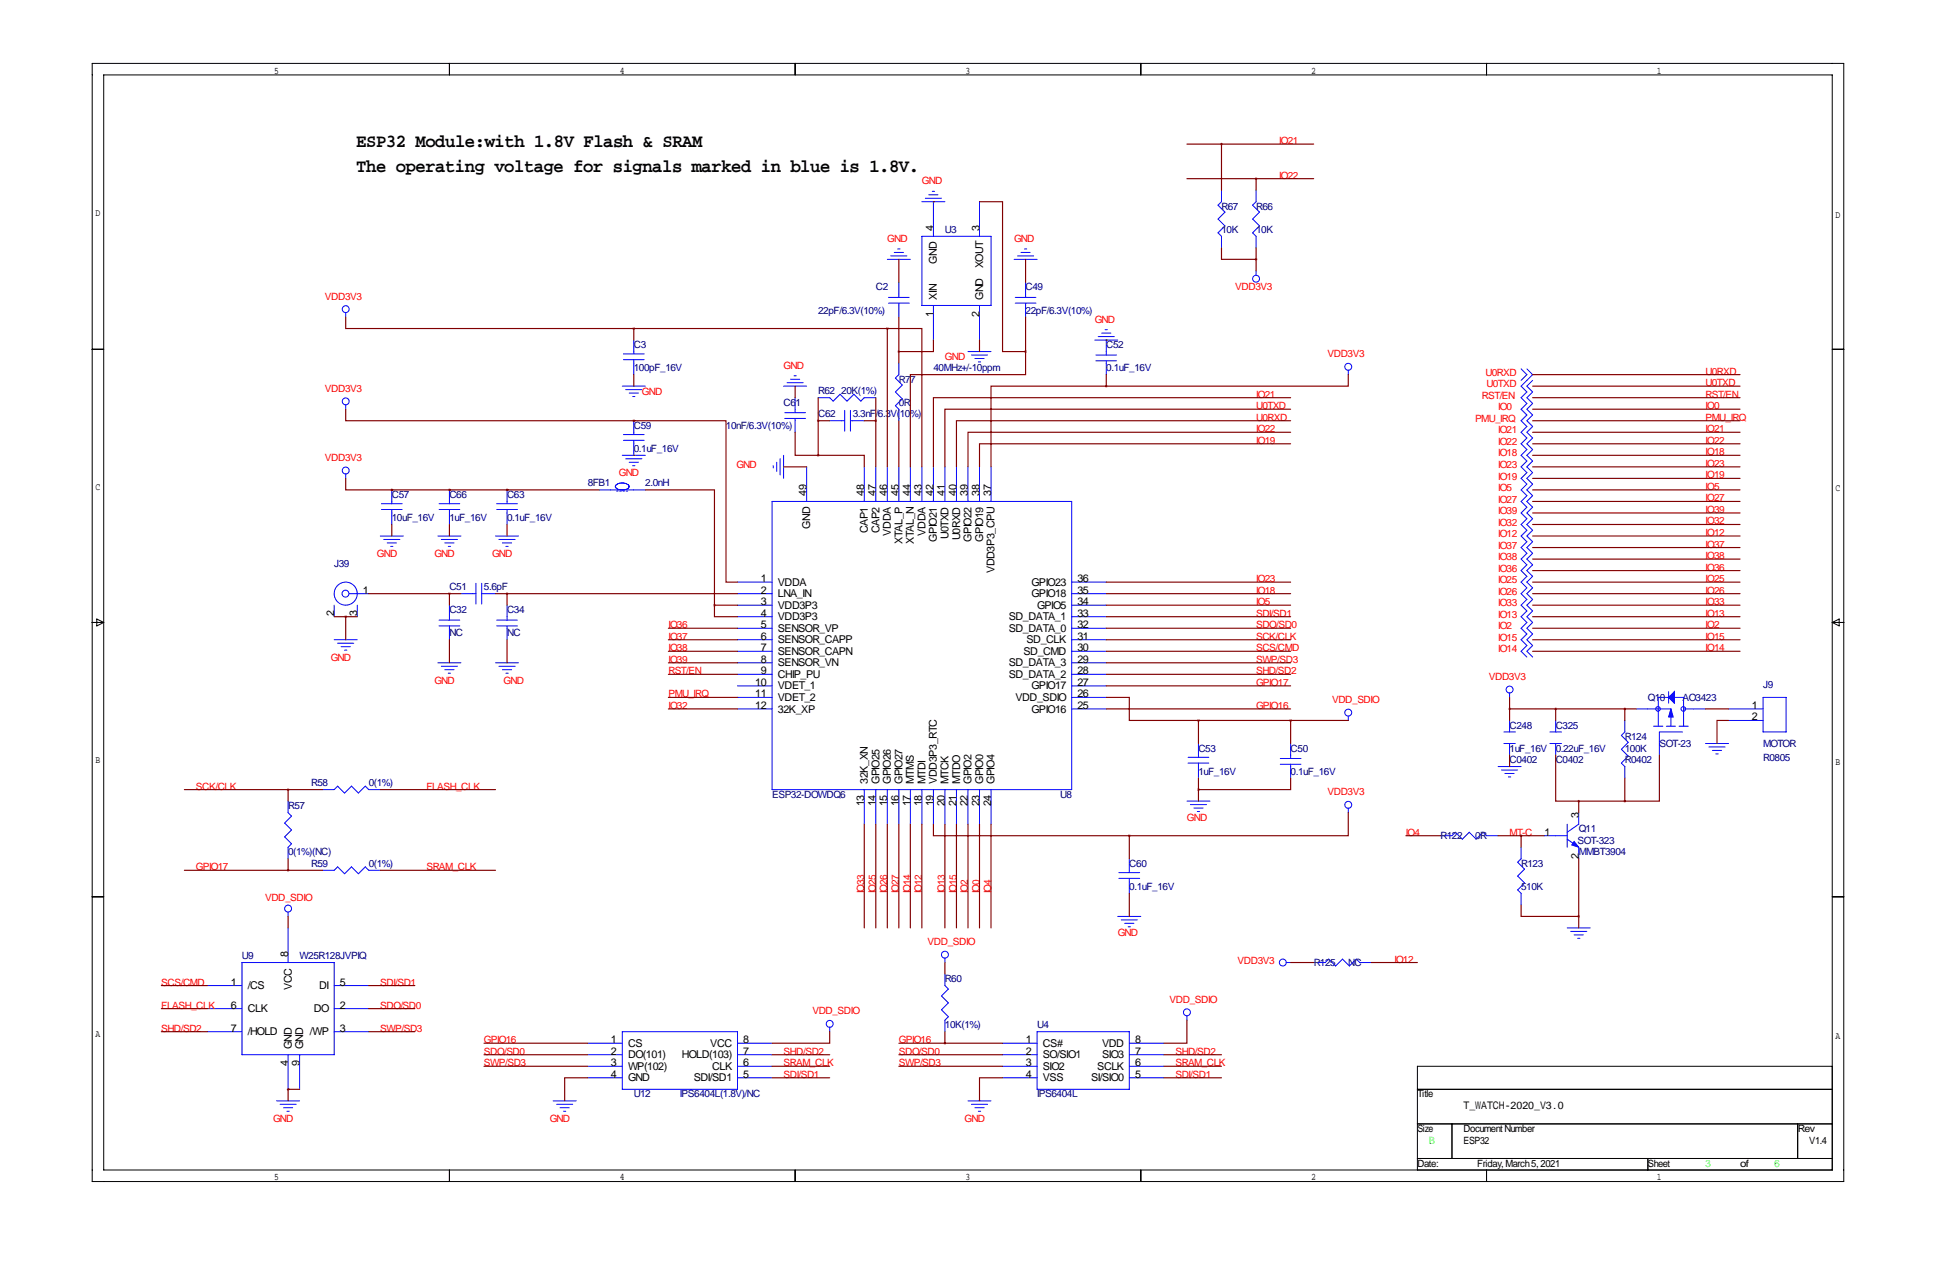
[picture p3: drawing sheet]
<svg xmlns="http://www.w3.org/2000/svg" width="432mm" height="279mm" viewBox="0 0 432 279" stroke-linecap="round" stroke-linejoin="round" font-family="sans-serif">
<g fill="none" stroke="#000" stroke-width=".22">
<path d="M20.3 14h386.1v246.3h-386.1zM22.9 16.5h381v241.3h-381zM99.1 14v2.5M175.3 14v2.5M251.5 14v2.5M327.7 14v2.5M20.3 77h2.6M403.9 77h2.5M20.3 137.2h2.6M21.3 136.4l1.6 .8-1.6 .7zM403.9 137.2h2.5M403.9 137.2l1.5-.8v1.5z"/>
<path d="M20.3 197.6h2.6M403.9 197.6h2.5M403.9 234.9h-91.5v22.9M99.1 257.8v2.5M175.3 257.8v2.5M251.5 257.8v2.5M312.4 240h91.5M312.4 247.6h91.5M312.4 255.3h91.5M320 247.6v7.7M327.7 257.8v2.5M363.2 255.3v2.5"/>
<path d="M396.2 247.6v7.7"/>
</g>
<g fill="none" stroke="#00f" stroke-width=".22">
<path d="M195.6 57.2h5.1M196.3 56.4h3.6M197.1 55.6h2M197.9 54.9h.5M203.2 52.1h15.2v15.2h-15.2zM203.2 44.4h5.1M204 43.7h3.5M204.7 42.9h2.1M205.5 42.2h.5M205.7 44.4v7.7M215.9 44.4v7.7M223.5 57.2h5.1"/>
<path d="M224.3 56.4h3.5M225 55.6h2.1M225.8 54.9h.5M269.2 41.9v2.5l-.7 .8 1.5 1.5-1.5 1.6 1.5 1.5-1.5 1.5 .7 .8v2.5M276.9 41.9v2.5l-.8 .8 1.5 1.5-1.5 1.6 1.5 1.5-1.5 1.5 .8 .8v2.5M276.9 59.7v1M76.2 68.8v1M137.4 79.2h4.6M137.4 78h4.6M139.7 74.9v3.1M139.7 79.2v3.3M195.8 65.5h4.6"/>
<path d="M195.8 66.8h4.6M198.1 62.2v3.3M198.1 66.8v3M205.7 67.3v7.6M213.4 77.5h5M214.1 78.2h3.6M214.9 79h2M215.6 79.8h.6M215.9 67.3v7.6M223.8 65.5h4.5M223.8 66.8h4.5M226.1 62.2v3.3"/>
<path d="M226.1 66.8v3M241.3 74.9h5.1M241.6 78.2h4.5M241.6 79.5h4.5M242.1 74.2h3.5M242.8 73.4h2.1M243.6 72.6h.5M243.8 74.9v3.3M243.8 79.5v3M76.2 89.2v1M137.2 85.1h5M137.4 97h4.6"/>
<path d="M137.4 95.8h4.6M137.9 85.9h3.6M138.7 86.6h2M139.4 87.4h.6M139.7 92.7v3.1M139.7 97v3.3M172.7 85.1h5.1M173 90.9h4.5M173 92.2h4.5M173.5 84.3h3.5M174.2 83.6h2.1M175 82.8h.5"/>
<path d="M175.3 87.6v3.3M175.3 92.2v3M180.3 87.6h2.6l.7 .8 1.6-1.5 1.5 1.5 1.5-1.5 1.5 1.5 .8-.8h2.5M182.9 92.7h3.3M186.2 90.4v4.6M187.5 92.7h3M187.5 90.4v4.6M198.1 80v2.5l-.7 .8 1.5 1.5-1.5 1.6 1.5 1.5-1.5 1.5 .7 .8v2.5M297.2 81.5v1M335.3 81.3l1.2 1.2-1.2 1.3M336.5 81.3l1.3 1.2-2.5 2.6 1.2 1.3-1.2 1.2 1.2 1.3-1.2 1.3 1.2 1.2-1.2 1.3 1.2 1.3-1.2 1.2 1.2 1.3-1.2 1.3 1.2 1.3-1.2 1.2 1.2 1.3-1.2 1.3 1.2 1.2-1.2 1.3 1.2 1.3-1.2 1.2 1.2 1.3-1.2 1.3 1.2 1.3-1.2 1.2 1.2 1.3-1.2 1.3 1.2 1.2-1.2 1.3 1.2 1.3-1.2 1.3 1.2 1.2-1.2 1.3 1.2 1.3-1.2 1.2 1.2 1.3-1.2 1.3 1.2 1.2-1.2 1.3 1.2 1.3-1.2 1.2 1.2 1.3-1.2 1.3 1.2 1.3-1.2 1.2 1.2 1.3-1.2 1.3 1.2 1.2-1.2 1.3 1.2 1.3M337.8 83.8l-1.3 1.3 1.3 1.3-1.3 1.2 1.3 1.3-1.3 1.3 1.3 1.2-1.3 1.3 1.3 1.3-1.3 1.2 1.3 1.3-1.3 1.3 1.3 1.3-1.3 1.2 1.3 1.3-1.3 1.3 1.3 1.2-1.3 1.3 1.3 1.3-1.3 1.2 1.3 1.3-1.3 1.3 1.3 1.3-1.3 1.2 1.3 1.3-1.3 1.3 1.3 1.2-1.3 1.3 1.3 1.3-1.3 1.3 1.3 1.2-1.3 1.3 1.3 1.3-1.3 1.2 1.3 1.3-1.3 1.3 1.3 1.2-1.3 1.3 1.3 1.3-1.3 1.2 1.3 1.3-1.3 1.3 1.3 1.3-1.3 1.2 1.3 1.3-1.3 1.3 1.3 1.2-1.3 1.3 1.3 1.3"/>
<path d="M76.2 104.4v1M83.8 118.1h5.1M84.1 112.3h4.5M84.1 111h4.5M84.6 118.9h3.5M85.3 119.6h2.1M86.4 107.9v3.1M86.4 112.3v3.3M96.5 118.1h5.1M96.8 112.3h4.5M96.8 111h4.5M97.3 118.9h3.5"/>
<path d="M98 119.6h2.1M99.1 107.9v3.1M99.1 112.3v3.3M109.2 118.1h5.1M109.5 112.3h4.5M109.5 111h4.5M110 118.9h3.5M110.7 119.6h2.1M111.8 107.9v3.1M111.8 112.3v3.3M132.1 107.9h10.1M136.9 107.9h-.3a.68 .68 0 0 1-.8-.4 .68 .68 0 0 1 .3-.9 1.87 1.87 0 0 1 2.6 .6l-.4 .5-.9 .2"/>
<path d="M137.2 100.3h5M137.9 101.1h3.6M138.7 101.9h2M139.4 102.6h.6M170.2 110.5h66v63.5h-66zM170.4 102.6v.5M171.2 101.9v2M172 101.1v3.5M172.7 100.3v5.1M177.8 102.9v7.6M190.5 102.9v7.6M193 102.9v7.6"/>
<path d="M195.6 102.9v7.6M198.1 102.9v7.6M200.7 102.9v7.6M203.2 102.9v7.6M205.7 102.9v7.6M208.3 102.9v7.6M210.8 102.9v7.6M213.4 102.9v7.6M215.9 102.9v7.6M218.4 102.9v7.6M73.7 133.3v2.6M77 130.8h4.3"/>
<path d="M78.7 133.3v2.6M86.1 120.4h.5M96.8 136.7h4.5M96.8 137.9h4.5M98.8 120.4h.5M99.1 133.3v3.4M99.1 137.9v3.1M101.6 130.8h3.3M104.9 128.5v4.6M106.2 130.8h3M106.2 128.5v4.6M109.5 136.7h4.5"/>
<path d="M109.5 137.9h4.5M111.5 120.4h.5M111.8 133.3v3.4M111.8 137.9v3.1M162.6 130.8h7.6M162.6 128.3h7.6M162.6 133.3h7.6M162.6 135.9h7.6M162.6 138.4h7.6M236.2 130.8h7.6M236.2 128.3h7.6M236.2 133.3h7.6"/>
<path d="M236.2 135.9h7.6M236.2 138.4h7.6M73.7 141h5M74.4 141.7h3.6M75.2 142.5h2M75.9 143.3h.6M96.5 146h5.1M97.3 146.8h3.5M98 147.6h2.1M98.8 148.3h.5M109.2 146h5.1M110 146.8h3.5"/>
<path d="M110.7 147.6h2.1M111.5 148.3h.5M162.6 153.7h7.6M162.6 156.2h7.6M162.6 141h7.6M162.6 143.5h7.6M162.6 146h7.6M162.6 148.6h7.6M162.6 151.1h7.6M236.2 153.7h7.6M236.2 156.2h7.6M236.2 141h7.6"/>
<path d="M236.2 143.5h7.6M236.2 146h7.6M236.2 148.6h7.6M236.2 151.1h7.6M297.2 157.7v1.1M332.7 152.7v1M332.7 158.8v2.5M342.9 158.8v2.5M358.1 158.8v2.5l-.7 .8 1.5 1.5-1.5 1.5 1.5 1.5-1.5 1.5 .7 .8v2.5M360.7 156.2h7.6M367.8 153.7h-2.3v6.3M367.8 152.4v2.5"/>
<path d="M368.3 157.5v2.5M369.1 153.7h2v6.3M371.1 156.2h4.8M381 156.2h7.6M381 158.8h7.6M388.6 153.7h5.1v7.6h-5.1zM63.5 176.5v2.6l.8 .7-1.6 1.6 1.6 1.5-1.6 1.5 1.6 1.5-.8 .8v2.5M71.1 174h2.6l.7-.8 1.5 1.6 1.6-1.6 1.5 1.6 1.5-1.6 .8 .8h2.5M190.5 174v7.6M193 174v7.6M195.6 174v7.6M198.1 174v7.6"/>
<path d="M200.7 174v7.6M203.2 174v7.6M205.7 174v7.6M208.3 174v7.6M210.8 174v7.6M213.4 174v7.6M215.9 174v7.6M218.4 174v7.6M261.6 176.5h5.1M261.9 168.1h4.5M261.9 166.9h4.5M262.4 177.3h3.5"/>
<path d="M263.1 178.1h2.1M263.9 178.8h.5M264.2 163.8v3.1M264.2 168.1v3.3M282.2 167.1h4.6M282.2 168.4h4.6M284.5 163.8v3.3M284.5 168.4v3M297.2 178.1v1M330.2 168.9h5.1M331 169.7h3.5M331.5 161.3h2.5"/>
<path d="M331.5 163.8h2.5M331.7 170.4h2.1M332.5 171.2h.5M332.7 163.8v2.6M341.6 161.3h2.6M341.6 163.8h2.6M342.9 163.8v2.6M348 179.1v2.5l-2.6 1.8M364.5 160h2M367.3 160h2M370.1 160h2M370.8 161.3h-5v5.1"/>
<path d="M375.9 163.8h5.1M376.7 164.6h3.5M377.4 165.4h2.1M378.2 166.1h.5M71.1 191.8h2.6l.7-.8 1.5 1.5 1.6-1.5 1.5 1.5 1.5-1.5 .8 .8h2.5M246.6 193.5h4.6M246.6 192.3h4.6M248.9 189.2v3.1M248.9 193.5v3.3M317.5 184.1h2.5l.8-.7 1.5 1.5 1.5-1.5 1.6 1.5 1.5-1.5 .8 .7h2.5M335.3 186.7v2.5l-.8 .8 1.5 1.5-1.5 1.5 1.5 1.6-1.5 1.5 .8 .7v2.6M340.4 184.1h5"/>
<path d="M345.4 184.9l2.6 1.8v2.5M345.4 181.6v5.1M45.7 217.2h7.6M53.3 212.1h20.4v20.3h-20.4zM63.5 200.9v1M63.5 204.5v7.6M73.7 217.2h7.6M208.3 211.1v1M208.3 214.6v2.6l.7 .7-1.5 1.6 1.5 1.5-1.5 1.5 1.5 1.5-.7 .8v2.5M246.4 201.9h5.1M247.1 202.7h3.6M247.9 203.5h2"/>
<path d="M248.7 204.2h.5M283.5 212.1h1M289.6 212.1h2.5l.8-.8 1.5 1.6 1.5-1.6 1.5 1.6 1.6-1.6 .7 .8h2.6M345.4 204.5h5.1M346.2 205.2h3.6M347 206h2M347.7 206.8h.5M45.7 222.2h7.6M45.7 227.3h7.6M63.5 232.4v7.6M66 232.4v7.6M73.7 222.2h7.6"/>
<path d="M73.7 227.3h7.6M129.5 232.4h7.7M129.5 229.9h7.7M129.5 234.9h7.7M129.5 237.5h7.7M137.2 227.3h25.4v12.7h-25.4zM162.6 232.4h7.6M162.6 229.9h7.6M162.6 234.9h7.6M162.6 237.5h7.6M182.9 226.3v1M221 232.4h7.6"/>
<path d="M221 229.9h7.6M221 234.9h7.6M221 237.5h7.6M228.6 227.3h20.3v12.7h-20.3zM248.9 232.4h7.6M248.9 229.9h7.6M248.9 234.9h7.6M248.9 237.5h7.6M261.6 223.8v1M61 242.6h5M61.7 243.3h3.6M62.5 244.1h2"/>
<path d="M63.2 244.9h.6M121.9 242.6h5.1M122.7 243.3h3.5M123.4 244.1h2.1M124.2 244.9h.5M213.4 242.6h5M214.1 243.3h3.6M214.9 244.1h2M215.6 244.9h.6"/>
<circle cx="76.2" cy="68.1" r=".76"/>
<circle cx="276.9" cy="61.4" r=".76"/>
<circle cx="76.2" cy="88.4" r=".76"/>
<circle cx="297.2" cy="80.8" r=".76"/>
<circle cx="76.2" cy="103.7" r=".76"/>
<circle cx="76.1" cy="130.8" r=".76"/>
<circle cx="76.2" cy="130.8" r="2.54"/>
<circle cx="297.2" cy="157" r=".76"/>
<circle cx="332.7" cy="151.9" r=".76"/>
<circle cx="365.5" cy="156.2" r=".51"/>
<circle cx="371" cy="156.2" r=".51"/>
<circle cx="297.2" cy="177.3" r=".76"/>
<circle cx="63.5" cy="200.2" r=".76"/>
<circle cx="208.3" cy="210.4" r=".76"/>
<circle cx="282.8" cy="212.1" r=".76"/>
<circle cx="182.9" cy="225.6" r=".76"/>
<circle cx="261.6" cy="223.1" r=".76"/>
</g>
<path d="M135.9 108.2h2.5" fill="none" stroke="#00f" stroke-width=".22" stroke-dasharray=".4 .4"/>
<g fill="#00f" stroke="#00f" stroke-width=".22">
<path d="M347 185.4l1 1.3-1.5-.5z"/>
<path d="M369.1 152.4v2.5l-1.3-1.2z"/>
<path d="M368.3 156.2l.5 1.8h-1z"/>
</g>
<g fill="none" stroke="#800000" stroke-width=".25">
<path d="M261.6 31.8h28M261.6 39.4h28M269.2 31.8v10.1M276.9 39.4v2.5M198.1 57.2v5M205.7 44.4h.1M215.9 44.4h5.1v33.1h5.1M226.1 57.2v5M269.2 54.6v2.6h7.7M276.9 54.6v5.1M76.2 69.8v2.6h63.5M139.7 72.4v2.5"/>
<path d="M139.7 72.4h55.9M195.6 72.4h7.6v30.5M195.6 72.4v30.5M198.1 69.8v10.2M205.7 74.9v2.6h-7.6M215.9 74.9v2.6M226.1 77.5v5h-25.4v20.4M226.1 69.8v7.7M243.8 74.9h.1M76.2 90.2v2.5h63.5M139.7 92.7h20.3v35.6h2.6M139.7 92.7h.1"/>
<path d="M139.7 82.5v2.6M175.3 95.2v5.1h5M175.3 85.1v2.5M180.3 92.7h2.6M180.3 87.6v12.7M190.5 92.7h2.5M193 87.6v15.3M198.1 92.7v10.2M243.8 85.1h-25.4v17.8M243.8 82.5v2.6M284.5 90.2h-76.2v12.7M284.5 87.6h-78.8v15.3"/>
<path d="M284.5 95.2h-71.1v7.7M284.5 92.7h-73.7v10.2M284.5 97.8h-68.6v5.1M297.2 82.5v2.6h-53.4M337.8 87.6h45.7M337.8 90.2h45.7M337.8 85.1h45.7M337.8 95.2h45.7M337.8 92.7h45.7M337.8 97.8h45.7M337.8 82.5h45.7M76.2 105.4v2.5h10.2"/>
<path d="M86.4 107.9h.1M86.4 115.6v2.5M86.4 107.9h45.7M99.1 107.9h.1M99.1 115.6v2.5M111.8 107.9h.1M111.8 115.6v2.5M139.7 100.3h.1M142.2 107.9h15.3v25.4M172.7 102.9h5.1M180.3 100.3h10.2v2.6M337.8 118.1h45.7"/>
<path d="M337.8 115.6h45.7M337.8 102.9h45.7M337.8 100.3h45.7M337.8 113h45.7M337.8 107.9h45.7M337.8 110.5h45.7M337.8 105.4h45.7M73.7 135.9h5M76.2 135.9v5.1M81.3 130.8h20.3M99.1 130.8v2.5M109.2 130.8h53.4"/>
<path d="M111.8 130.8v2.5M147.3 138.4h15.3M157.5 133.3v2.6h5.1M157.5 133.3h5.1M243.8 130.8h40.7M243.8 135.9h40.7M243.8 138.4h40.7M243.8 128.3h40.7M243.8 133.3h40.7M337.8 130.8h45.7M337.8 135.9h45.7M337.8 138.4h45.7"/>
<path d="M337.8 128.3h45.7M337.8 133.3h45.7M337.8 123.2h45.7M337.8 120.7h45.7M337.8 125.7h45.7M99.1 141v5M111.8 141v5M147.3 156.2h15.3M147.3 146h15.3M147.3 148.6h15.3M147.3 143.5h15.3M147.3 141h15.3"/>
<path d="M147.3 153.7h15.3M243.8 153.7h5.1v5.1h15.3M243.8 156.2h40.7M243.8 146h40.7M243.8 148.6h40.7M243.8 143.5h40.7M243.8 141h40.7M243.8 151.1h40.7M264.2 158.8v5M264.2 158.8h33M284.5 158.8v5M332.7 156.2h28"/>
<path d="M332.7 153.7v5.1M337.8 143.5h45.7M337.8 141h45.7M342.9 156.2v2.6M358.1 156.2v2.6M375.9 156.2h5.1M381 158.8h-2.5v5M40.6 174h30.5M63.5 174v2.5M83.8 174h25.4M264.2 171.4v5.1M284.5 171.4v2.6h-20.3"/>
<path d="M297.2 179.1v5h-48.3M332.7 166.4v2.5M342.9 166.4v10.1h5.1M348 176.5h10.1M348 176.5v2.6M358.1 171.4v5.1M365.8 166.4v10.1h-7.7M40.6 191.8h30.5M63.5 189.2v2.6M83.8 191.8h25.4M190.5 181.6v22.9M193 181.6v22.9"/>
<path d="M195.6 181.6v22.9M198.1 181.6v22.9M200.7 181.6v22.9M203.2 181.6v22.9M205.7 181.6v2.5h43.2M208.3 181.6v22.9M210.8 181.6v22.9M213.4 181.6v22.9M215.9 181.6v22.9M218.4 181.6v22.9M248.9 184.1v5.1M248.9 196.8v5.1"/>
<path d="M309.9 184.1h7.6M330.2 184.1h10.2M335.3 199.4v2.5h12.7M335.3 184.1v2.6M348 189.2v15.3M35.6 217.2h10.1M63.5 201.9v2.6M81.3 217.2h10.1M208.3 212.1v2.5M284.5 212.1h5.1M302.3 212.1h10.1M35.6 222.2h10.1"/>
<path d="M35.6 227.3h10.1M81.3 222.2h10.1M81.3 227.3h10.1M106.7 234.9h22.8M106.7 232.4h22.8M106.7 229.9h22.8M129.5 237.5h-5v5.1M170.2 234.9h12.7M170.2 237.5h12.7M170.2 232.4h12.7M182.9 227.3v2.6h-12.7M198.1 234.9h22.9"/>
<path d="M198.1 232.4h22.9M198.1 229.9h22.9M208.3 227.3v2.6M221 237.5h-5.1v5.1M256.5 234.9h12.7M256.5 237.5h12.7M256.5 232.4h12.7M261.6 224.8v5.1h-5.1M63.5 240h.1M63.5 240v2.6M63.5 240h2.5"/>
</g>
<path d="M99 130.8a.05 .05 0 0 0 .1 0 .05 .05 0 0 0-.1 0zM358.1 176.5a.05 .05 0 0 0 .1 0 .05 .05 0 0 0-.1 0zM111.7 130.8a.05 .05 0 0 0 .1 0 .05 .05 0 0 0-.1 0zM264.1 174a.05 .05 0 0 0 .1 0 .05 .05 0 0 0-.1 0zM264.1 158.8a.05 .05 0 0 0 .1 0 .05 .05 0 0 0-.1 0zM226 77.5a.05 .05 0 0 0 .1 0 .05 .05 0 0 0-.1 0zM269.2 31.8a.05 .05 0 0 0 .1 0 .05 .05 0 0 0-.1 0zM276.8 39.4a.05 .05 0 0 0 .1 0 .05 .05 0 0 0-.1 0zM193 92.7a.05 .05 0 0 0 .1 0 .05 .05 0 0 0-.1 0zM180.3 100.3a.05 .05 0 0 0 .1 0 .05 .05 0 0 0-.1 0zM180.3 92.7a.05 .05 0 0 0 .1 0 .05 .05 0 0 0-.1 0zM243.8 85.1a.05 .05 0 0 0 .1 0 .05 .05 0 0 0-.1 0zM276.8 57.2a.05 .05 0 0 0 .1 0 .05 .05 0 0 0-.1 0zM358.1 156.2a.05 .05 0 0 0 .1 0 .05 .05 0 0 0-.1 0zM332.7 156.2a.05 .05 0 0 0 .1 0 .05 .05 0 0 0-.1 0zM111.7 108a.05 .05 0 0 0 .1 0 .05 .05 0 0 0-.1 0zM99 108a.05 .05 0 0 0 .1 0 .05 .05 0 0 0-.1 0zM86.3 108a.05 .05 0 0 0 .1 0 .05 .05 0 0 0-.1 0z" fill="#800000" stroke="#800000" stroke-width=".51"/>
<g font-size="4.1">
<text x="78.5" y="32.5">ESP32 Module:with 1.8V Flash &amp; SRAM</text>
<text x="78.5" y="37.8">The operating voltage for signals marked in blue is 1.8V.</text>
</g>
<g font-size="2.4">
<text x="205.7" y="50.8" transform="rotate(-90 205.7 50.8)">4</text>
<text x="215.9" y="50.8" transform="rotate(-90 215.9 50.8)">3</text>
<text x="206.5" y="58.1" transform="rotate(-90 206.5 58.1)">GND</text>
<text x="216.7" y="59.1" transform="rotate(-90 216.7 59.1)">XOUT</text>
<text x="205.7" y="69.8" transform="rotate(-90 205.7 69.8)">1</text>
<text x="206.5" y="66" transform="rotate(-90 206.5 66)">XIN</text>
<text x="215.9" y="69.8" transform="rotate(-90 215.9 69.8)">2</text>
<text x="216.7" y="66" transform="rotate(-90 216.7 66)">GND</text>
<text x="177.8" y="109.2" transform="rotate(-90 177.8 109.2)">49</text>
<text x="190.5" y="109.2" transform="rotate(-90 190.5 109.2)">48</text>
<text x="193" y="109.2" transform="rotate(-90 193 109.2)">47</text>
<text x="195.6" y="109.2" transform="rotate(-90 195.6 109.2)">46</text>
<text x="198.1" y="109.2" transform="rotate(-90 198.1 109.2)">45</text>
<text x="200.7" y="109.2" transform="rotate(-90 200.7 109.2)">44</text>
<text x="203.2" y="109.2" transform="rotate(-90 203.2 109.2)">43</text>
<text x="205.7" y="109.2" transform="rotate(-90 205.7 109.2)">42</text>
<text x="208.3" y="109.2" transform="rotate(-90 208.3 109.2)">41</text>
<text x="210.8" y="109.2" transform="rotate(-90 210.8 109.2)">40</text>
<text x="213.4" y="109.2" transform="rotate(-90 213.4 109.2)">39</text>
<text x="215.9" y="109.2" transform="rotate(-90 215.9 109.2)">38</text>
<text x="218.4" y="109.2" transform="rotate(-90 218.4 109.2)">37</text>
<text x="178.6" y="116.5" transform="rotate(-90 178.6 116.5)">GND</text>
<text x="191.3" y="117.6" transform="rotate(-90 191.3 117.6)">CAP1</text>
<text x="193.8" y="117.6" transform="rotate(-90 193.8 117.6)">CAP2</text>
<text x="196.4" y="118" transform="rotate(-90 196.4 118)">VDDA</text>
<text x="198.9" y="119.9" transform="rotate(-90 198.9 119.9)">XTAL_P</text>
<text x="201.5" y="119.9" transform="rotate(-90 201.5 119.9)">XTAL_N</text>
<text x="204" y="118" transform="rotate(-90 204 118)">VDDA</text>
<text x="206.5" y="119.3" transform="rotate(-90 206.5 119.3)">GPIO21</text>
<text x="209.1" y="118.8" transform="rotate(-90 209.1 118.8)">U0TXD</text>
<text x="211.6" y="119.1" transform="rotate(-90 211.6 119.1)">U0RXD</text>
<text x="214.2" y="119.3" transform="rotate(-90 214.2 119.3)">GPIO22</text>
<text x="216.7" y="119.3" transform="rotate(-90 216.7 119.3)">GPIO19</text>
<text x="80" y="130.8">1</text>
<text x="167.7" y="128.3">1</text>
<text x="167.7" y="130.8">2</text>
<text x="171.4" y="129.1">VDDA</text>
<text x="171.4" y="131.6">LNA_IN</text>
<text x="219.2" y="126.3" transform="rotate(-90 219.2 126.3)">VDD3P3_CPU</text>
<text x="227.4" y="131.6">GPIO18</text>
<text x="227.4" y="129.1">GPIO23</text>
<text x="237.5" y="130.8">35</text>
<text x="237.5" y="128.3">36</text>
<text x="73.7" y="135.8" transform="rotate(-90 73.7 135.8)">2</text>
<text x="78.7" y="135.8" transform="rotate(-90 78.7 135.8)">3</text>
<text x="167.7" y="133.3">3</text>
<text x="167.7" y="135.9">4</text>
<text x="171.4" y="134.1">VDD3P3</text>
<text x="171.4" y="136.7">VDD3P3</text>
<text x="222.4" y="136.7">SD_DATA_1</text>
<text x="228.6" y="134.1">GPIO5</text>
<text x="237.5" y="135.9">33</text>
<text x="237.5" y="133.3">34</text>
<text x="167.7" y="138.4">5</text>
<text x="167.7" y="141">6</text>
<text x="167.7" y="143.5">7</text>
<text x="171.4" y="139.2">SENSOR_VP</text>
<text x="171.4" y="141.8">SENSOR_CAPP</text>
<text x="222.4" y="139.2">SD_DATA_0</text>
<text x="226.3" y="141.8">SD_CLK</text>
<text x="237.5" y="143.5">30</text>
<text x="237.5" y="141">31</text>
<text x="237.5" y="138.4">32</text>
<text x="167.7" y="146">8</text>
<text x="167.7" y="148.6">9</text>
<text x="171.4" y="144.3">SENSOR_CAPN</text>
<text x="171.4" y="146.8">SENSOR_VN</text>
<text x="171.4" y="149.4">CHIP_PU</text>
<text x="222.4" y="149.4">SD_DATA_2</text>
<text x="222.4" y="146.8">SD_DATA_3</text>
<text x="225.6" y="144.3">SD_CMD</text>
<text x="237.5" y="148.6">28</text>
<text x="237.5" y="146">29</text>
<text x="166.5" y="151.1">10</text>
<text x="166.5" y="153.7">11</text>
<text x="171.4" y="151.9">VDET_1</text>
<text x="171.4" y="154.5">VDET_2</text>
<text x="223.8" y="154.5">VDD_SDIO</text>
<text x="227.4" y="151.9">GPIO17</text>
<text x="237.5" y="153.7">26</text>
<text x="237.5" y="151.1">27</text>
<text x="166.5" y="156.2">12</text>
<text x="171.4" y="157">32K_XP</text>
<text x="227.4" y="157">GPIO16</text>
<text x="237.5" y="156.2">25</text>
<text x="386.1" y="156.2">1</text>
<text x="386.1" y="158.8">2</text>
<text x="191.3" y="172.7" transform="rotate(-90 191.3 172.7)">32K_XN</text>
<text x="193.8" y="172.7" transform="rotate(-90 193.8 172.7)">GPIO25</text>
<text x="196.4" y="172.7" transform="rotate(-90 196.4 172.7)">GPIO26</text>
<text x="198.9" y="172.7" transform="rotate(-90 198.9 172.7)">GPIO27</text>
<text x="201.5" y="172.7" transform="rotate(-90 201.5 172.7)">MTMS</text>
<text x="204" y="172.7" transform="rotate(-90 204 172.7)">MTDI</text>
<text x="206.5" y="172.7" transform="rotate(-90 206.5 172.7)">VDD3P3_RTC</text>
<text x="209.1" y="172.7" transform="rotate(-90 209.1 172.7)">MTCK</text>
<text x="211.6" y="172.7" transform="rotate(-90 211.6 172.7)">MTDO</text>
<text x="214.2" y="172.7" transform="rotate(-90 214.2 172.7)">GPIO2</text>
<text x="216.7" y="172.7" transform="rotate(-90 216.7 172.7)">GPIO0</text>
<text x="219.2" y="172.7" transform="rotate(-90 219.2 172.7)">GPIO4</text>
<text x="190.5" y="177.7" transform="rotate(-90 190.5 177.7)">13</text>
<text x="193" y="177.7" transform="rotate(-90 193 177.7)">14</text>
<text x="195.6" y="177.7" transform="rotate(-90 195.6 177.7)">15</text>
<text x="198.1" y="177.7" transform="rotate(-90 198.1 177.7)">16</text>
<text x="200.7" y="177.7" transform="rotate(-90 200.7 177.7)">17</text>
<text x="203.2" y="177.7" transform="rotate(-90 203.2 177.7)">18</text>
<text x="205.7" y="177.7" transform="rotate(-90 205.7 177.7)">19</text>
<text x="208.3" y="177.7" transform="rotate(-90 208.3 177.7)">20</text>
<text x="210.8" y="177.7" transform="rotate(-90 210.8 177.7)">21</text>
<text x="213.4" y="177.7" transform="rotate(-90 213.4 177.7)">22</text>
<text x="215.9" y="177.7" transform="rotate(-90 215.9 177.7)">23</text>
<text x="218.4" y="177.7" transform="rotate(-90 218.4 177.7)">24</text>
<text x="340.4" y="184.1">1</text>
<text x="348" y="180.3" transform="rotate(-90 348 180.3)">3</text>
<text x="348" y="189.2" transform="rotate(-90 348 189.2)">2</text>
<text x="63.5" y="210.8" transform="rotate(-90 63.5 210.8)">8</text>
<text x="50.9" y="217.2">1</text>
<text x="54.6" y="218">/CS</text>
<text x="64.3" y="218.1" transform="rotate(-90 64.3 218.1)">VCC</text>
<text x="70.4" y="218">DI</text>
<text x="74.9" y="217.2">5</text>
<text x="50.9" y="222.2">6</text>
<text x="50.9" y="227.3">7</text>
<text x="54.6" y="223">CLK</text>
<text x="69.1" y="223">DO</text>
<text x="74.9" y="222.2">2</text>
<text x="74.9" y="227.3">3</text>
<text x="54.6" y="228.1">/HOLD</text>
<text x="64.3" y="231.1" transform="rotate(-90 64.3 231.1)">GND</text>
<text x="66.8" y="231.1" transform="rotate(-90 66.8 231.1)">GND</text>
<text x="68.3" y="228.1">/WP</text>
<text x="134.7" y="229.9">1</text>
<text x="134.7" y="232.4">2</text>
<text x="138.4" y="230.7">CS</text>
<text x="138.4" y="233.2">DO(101)</text>
<text x="150.3" y="233.2">HOLD(103)</text>
<text x="156.6" y="230.7">VCC</text>
<text x="163.8" y="229.9">8</text>
<text x="163.8" y="232.4">7</text>
<text x="226.1" y="229.9">1</text>
<text x="226.1" y="232.4">2</text>
<text x="229.9" y="230.7">CS#</text>
<text x="229.9" y="233.2">SO/SIO1</text>
<text x="242.9" y="233.2">SIO3</text>
<text x="242.9" y="230.7">VDD</text>
<text x="250.2" y="232.4">7</text>
<text x="250.2" y="229.9">8</text>
<text x="63.5" y="234.9" transform="rotate(-90 63.5 234.9)">4</text>
<text x="66" y="234.9" transform="rotate(-90 66 234.9)">9</text>
<text x="134.7" y="234.9">3</text>
<text x="134.7" y="237.5">4</text>
<text x="138.4" y="235.7">WP(102)</text>
<text x="138.4" y="238.3">GND</text>
<text x="152.9" y="238.3">SDI/SD1</text>
<text x="157" y="235.7">CLK</text>
<text x="163.8" y="234.9">6</text>
<text x="163.8" y="237.5">5</text>
<text x="226.1" y="234.9">3</text>
<text x="226.1" y="237.5">4</text>
<text x="229.9" y="235.7">SIO2</text>
<text x="229.9" y="238.3">VSS</text>
<text x="240.5" y="238.3">SI/SIO0</text>
<text x="241.9" y="235.7">SCLK</text>
<text x="250.2" y="237.5">5</text>
<text x="250.2" y="234.9">6</text>
</g>
<text font-size="2.3" x="322.6" y="244.3">T_WATCH-2020_V3.0</text>
<g font-size="2.2">
<text x="60.4" y="16.3">5</text>
<text x="136.6" y="16.3">4</text>
<text x="212.8" y="16.3">3</text>
<text x="289" y="16.3">2</text>
<text x="365.2" y="16.3">1</text>
<text x="21" y="47.5">D</text>
<text x="404.6" y="48">D</text>
<text x="21" y="107.9">C</text>
<text x="404.6" y="108.2">C</text>
<text x="21" y="168.1">B</text>
<text x="404.6" y="168.7">B</text>
<text x="21" y="228.6">A</text>
<text x="404.6" y="228.9">A</text>
<text x="312.4" y="241.8">Title</text>
<text x="312.4" y="249.4">Size</text>
<text x="322.6" y="252">ESP32</text>
<text x="322.6" y="249.4">Document Number</text>
<text x="396.2" y="249.4">Rev</text>
<text x="398.8" y="252">V1.4</text>
<text x="312.4" y="257">Date:</text>
<text x="325.6" y="257">Friday, March 5, 2021</text>
<text x="363.2" y="257">Sheet</text>
<text x="383.5" y="257">of</text>
<text x="60.4" y="260.1">5</text>
<text x="136.6" y="260.1">4</text>
<text x="212.8" y="260.1">3</text>
<text x="289" y="260.1">2</text>
<text x="365.2" y="260.1">1</text>
</g>
<g font-size="2.2" fill="#f00">
<text x="281.9" y="31.8">IO21</text>
<text x="203.2" y="40.6">GND</text>
<text x="281.9" y="39.4">IO22</text>
<text x="195.6" y="53.3">GND</text>
<text x="223.5" y="53.3">GND</text>
<text x="272.3" y="64">VDD3V3</text>
<text x="71.6" y="66">VDD3V3</text>
<text x="241.3" y="71.1">GND</text>
<text x="172.7" y="81.3">GND</text>
<text x="208.3" y="79.2">GND</text>
<text x="292.6" y="78.7">VDD3V3</text>
<text x="327.4" y="82.8">U0RXD</text>
<text x="375.9" y="82.5">U0RXD</text>
<text x="71.6" y="86.4">VDD3V3</text>
<text x="141.5" y="87.1">GND</text>
<text x="276.9" y="87.6">IO21</text>
<text x="326.6" y="87.9">RST/EN</text>
<text x="327.7" y="85.3">U0TXD</text>
<text x="375.9" y="87.6">RST/EN</text>
<text x="375.9" y="85.1">U0TXD</text>
<text x="276.9" y="90.2">U0TXD</text>
<text x="276.9" y="95.2">IO22</text>
<text x="276.9" y="92.7">U0RXD</text>
<text x="325.1" y="93">PMU_IRQ</text>
<text x="330.2" y="95.5">IO21</text>
<text x="330.2" y="90.4">IO0</text>
<text x="375.9" y="90.2">IO0</text>
<text x="375.9" y="95.2">IO21</text>
<text x="375.9" y="92.7">PMU_IRQ</text>
<text x="71.6" y="101.6">VDD3V3</text>
<text x="276.9" y="97.8">IO19</text>
<text x="330.2" y="100.6">IO18</text>
<text x="330.2" y="98">IO22</text>
<text x="375.9" y="100.3">IO18</text>
<text x="375.9" y="97.8">IO22</text>
<text x="136.4" y="104.9">GND</text>
<text x="162.3" y="103.1">GND</text>
<text x="330.2" y="103.1">IO23</text>
<text x="330.2" y="105.7">IO19</text>
<text x="375.9" y="102.9">IO23</text>
<text x="375.9" y="107.9">IO5</text>
<text x="375.9" y="105.4">IO19</text>
<text x="330.2" y="108.2">IO5</text>
<text x="330.2" y="110.7">IO27</text>
<text x="330.2" y="113.3">IO39</text>
<text x="375.9" y="113">IO39</text>
<text x="375.9" y="110.5">IO27</text>
<text x="330.2" y="118.4">IO12</text>
<text x="330.2" y="115.8">IO32</text>
<text x="375.9" y="118.1">IO12</text>
<text x="375.9" y="115.6">IO32</text>
<text x="83.1" y="122.7">GND</text>
<text x="95.8" y="122.7">GND</text>
<text x="108.5" y="122.7">GND</text>
<text x="330.2" y="120.9">IO37</text>
<text x="330.2" y="123.4">IO38</text>
<text x="330.2" y="126">IO36</text>
<text x="375.9" y="123.2">IO38</text>
<text x="375.9" y="120.7">IO37</text>
<text x="375.9" y="125.7">IO36</text>
<text x="276.9" y="128.3">IO23</text>
<text x="276.9" y="130.8">IO18</text>
<text x="330.2" y="128.5">IO25</text>
<text x="330.2" y="131.1">IO26</text>
<text x="375.9" y="130.8">IO26</text>
<text x="375.9" y="128.3">IO25</text>
<text x="276.9" y="135.9">SDI/SD1</text>
<text x="276.9" y="133.3">IO5</text>
<text x="330.2" y="133.6">IO33</text>
<text x="330.2" y="136.1">IO13</text>
<text x="375.9" y="135.9">IO13</text>
<text x="375.9" y="133.3">IO33</text>
<text x="147.3" y="143.5">IO38</text>
<text x="147.3" y="141">IO37</text>
<text x="147.3" y="138.4">IO36</text>
<text x="276.9" y="138.4">SDO/SD0</text>
<text x="276.9" y="143.5">SCS/CMD</text>
<text x="276.9" y="141">SCK/CLK</text>
<text x="330.2" y="138.7">IO2</text>
<text x="330.2" y="141.2">IO15</text>
<text x="330.2" y="143.8">IO14</text>
<text x="375.9" y="141">IO15</text>
<text x="375.9" y="138.4">IO2</text>
<text x="375.9" y="143.5">IO14</text>
<text x="72.9" y="145.5">GND</text>
<text x="147.3" y="148.6">RST/EN</text>
<text x="147.3" y="146">IO39</text>
<text x="276.9" y="146">SWP/SD3</text>
<text x="276.9" y="148.6">SHD/SD2</text>
<text x="328.2" y="149.9">VDD3V3</text>
<text x="95.8" y="150.6">GND</text>
<text x="111" y="150.6">GND</text>
<text x="147.3" y="153.7">PMU_IRQ</text>
<text x="276.9" y="151.1">GPIO17</text>
<text x="293.6" y="154.9">VDD_SDIO</text>
<text x="147.3" y="156.2">IO32</text>
<text x="276.9" y="156.2">GPIO16</text>
<text x="43.2" y="174">SCK/CLK</text>
<text x="94" y="174">FLASH_CLK</text>
<text x="292.6" y="175.3">VDD3V3</text>
<text x="261.6" y="180.8">GND</text>
<text x="309.9" y="184.1">IO4</text>
<text x="332.7" y="184.1">MT-C</text>
<text x="43.2" y="191.8">GPIO17</text>
<text x="94" y="191.8">SRAM_CLK</text>
<text x="190.5" y="196.8" transform="rotate(-90 190.5 196.8)">IO33</text>
<text x="193" y="196.8" transform="rotate(-90 193 196.8)">IO25</text>
<text x="195.6" y="196.8" transform="rotate(-90 195.6 196.8)">IO26</text>
<text x="198.1" y="196.8" transform="rotate(-90 198.1 196.8)">IO27</text>
<text x="200.7" y="196.8" transform="rotate(-90 200.7 196.8)">IO14</text>
<text x="203.2" y="196.8" transform="rotate(-90 203.2 196.8)">IO12</text>
<text x="208.3" y="196.8" transform="rotate(-90 208.3 196.8)">IO13</text>
<text x="210.8" y="196.8" transform="rotate(-90 210.8 196.8)">IO15</text>
<text x="213.4" y="196.8" transform="rotate(-90 213.4 196.8)">IO2</text>
<text x="215.9" y="196.8" transform="rotate(-90 215.9 196.8)">IO0</text>
<text x="218.4" y="196.8" transform="rotate(-90 218.4 196.8)">IO4</text>
<text x="58.4" y="198.6">VDD_SDIO</text>
<text x="204.5" y="208.3">VDD_SDIO</text>
<text x="246.4" y="206.2">GND</text>
<text x="272.8" y="212.3">VDD3V3</text>
<text x="307.3" y="212.1">IO12</text>
<text x="35.6" y="217.2">SCS/CMD</text>
<text x="83.8" y="217.2">SDI/SD1</text>
<text x="257.8" y="221">VDD_SDIO</text>
<text x="35.6" y="222.2">FLASH_CLK</text>
<text x="35.6" y="227.3">SHD/SD2</text>
<text x="83.8" y="227.3">SWP/SD3</text>
<text x="83.8" y="222.2">SDO/SD0</text>
<text x="179.1" y="223.5">VDD_SDIO</text>
<text x="106.7" y="232.4">SDO/SD0</text>
<text x="106.7" y="229.9">GPIO16</text>
<text x="172.7" y="232.4">SHD/SD2</text>
<text x="198.1" y="232.4">SDO/SD0</text>
<text x="198.1" y="229.9">GPIO16</text>
<text x="259.1" y="232.4">SHD/SD2</text>
<text x="106.7" y="234.9">SWP/SD3</text>
<text x="172.7" y="234.9">SRAM_CLK</text>
<text x="172.7" y="237.5">SDI/SD1</text>
<text x="198.1" y="234.9">SWP/SD3</text>
<text x="259.1" y="234.9">SRAM_CLK</text>
<text x="259.1" y="237.5">SDI/SD1</text>
<text x="60.2" y="247.1">GND</text>
<text x="121.2" y="247.1">GND</text>
<text x="212.6" y="247.1">GND</text>
</g>
<g font-size="2.2" fill="#000080">
<text x="269.2" y="46.2">R67</text>
<text x="276.9" y="46.2">R66</text>
<text x="208.3" y="51.3">U3</text>
<text x="269.2" y="51.3">10K</text>
<text x="276.9" y="51.3">10K</text>
<text x="193" y="64">C2</text>
<text x="226.1" y="64">C49</text>
<text x="180.3" y="69.1">22pF/6.3V(10%)</text>
<text x="226.1" y="69.1">22pF/6.3V(10%)</text>
<text x="139.7" y="76.7">C3</text>
<text x="243.8" y="76.7">C52</text>
<text x="139.7" y="81.8">100pF_16V</text>
<text x="205.7" y="81.8">40MHz+/-10ppm</text>
<text x="243.8" y="81.8">0.1uF_16V</text>
<text x="172.7" y="89.4">C61</text>
<text x="180.3" y="86.9">R62</text>
<text x="185.4" y="86.9">20K(1%)</text>
<text x="198.1" y="84.3">R77</text>
<text x="198.1" y="89.4">0R</text>
<text x="139.7" y="94.5">C59</text>
<text x="160" y="94.5">10nF/6.3V(10%)</text>
<text x="180.3" y="91.9">C62</text>
<text x="188" y="91.9">3.3nF/6.3V(10%)</text>
<text x="139.7" y="99.6">0.1uF_16V</text>
<text x="129.5" y="107.2">8FB1</text>
<text x="142.2" y="107.2">2.0nH</text>
<text x="86.4" y="109.7">C57</text>
<text x="99.1" y="109.7">C66</text>
<text x="111.8" y="109.7">C63</text>
<text x="86.4" y="114.8">10uF_16V</text>
<text x="99.1" y="114.8">1uF_16V</text>
<text x="111.8" y="114.8">0.1uF_16V</text>
<text x="73.7" y="125">J39</text>
<text x="99.1" y="130">C51</text>
<text x="106.7" y="130">5.6pF</text>
<text x="99.1" y="135.1">C32</text>
<text x="111.8" y="135.1">C34</text>
<text x="99.1" y="140.2">NC</text>
<text x="111.8" y="140.2">NC</text>
<text x="363.2" y="154.4">Q10</text>
<text x="370.8" y="154.4">AO3423</text>
<text x="388.6" y="151.6">J9</text>
<text x="332.7" y="160.5">C248</text>
<text x="342.9" y="160.5">C325</text>
<text x="264.2" y="165.6">C53</text>
<text x="284.5" y="165.6">C50</text>
<text x="332.7" y="165.6">1uF_16V</text>
<text x="342.9" y="165.6">0.22uF_16V</text>
<text x="358.1" y="163.1">R124</text>
<text x="358.1" y="165.6">100K</text>
<text x="365.8" y="164.5">SOT-23</text>
<text x="388.6" y="167.6">R0805</text>
<text x="388.6" y="164.6">MOTOR</text>
<text x="68.6" y="173.2">R58</text>
<text x="81.3" y="173.2">0(1%)</text>
<text x="264.2" y="170.7">1uF_16V</text>
<text x="284.5" y="170.7">0.1uF_16V</text>
<text x="332.7" y="168.1">C0402</text>
<text x="342.9" y="168.1">C0402</text>
<text x="358.1" y="168.1">R0402</text>
<text x="63.5" y="178.3">R57</text>
<text x="170.2" y="175.8">ESP32-DOWDQ6</text>
<text x="233.7" y="175.8">U8</text>
<text x="317.5" y="184.9">R122</text>
<text x="325.1" y="184.9">0R</text>
<text x="347.7" y="185.9">SOT-323</text>
<text x="348" y="183.4">Q11</text>
<text x="63.5" y="188.5">0(1%)(NC)</text>
<text x="68.6" y="191">R59</text>
<text x="81.3" y="191">0(1%)</text>
<text x="248.9" y="191">C60</text>
<text x="335.3" y="191">R123</text>
<text x="348" y="188.5">MMBT3904</text>
<text x="248.9" y="196.1">0.1uF_16V</text>
<text x="335.3" y="196.1">510K</text>
<text x="53.3" y="211.3">U9</text>
<text x="66" y="211.3">W25R128JVPIQ</text>
<text x="289.6" y="212.8">R125</text>
<text x="297.2" y="212.8">NC</text>
<text x="208.3" y="216.4">R60</text>
<text x="208.3" y="226.6">10K(1%)</text>
<text x="228.6" y="226.6">U4</text>
<text x="139.7" y="241.8">U12</text>
<text x="149.9" y="241.8">IPS6404L(1.8V)/NC</text>
<text x="228.6" y="241.8">IPS6404L</text>
</g>
<g font-size="2.2" fill="#0f0">
<text x="315" y="252">B</text>
<text x="375.9" y="257">3</text>
<text x="391.2" y="257">6</text>
</g>
</svg>
